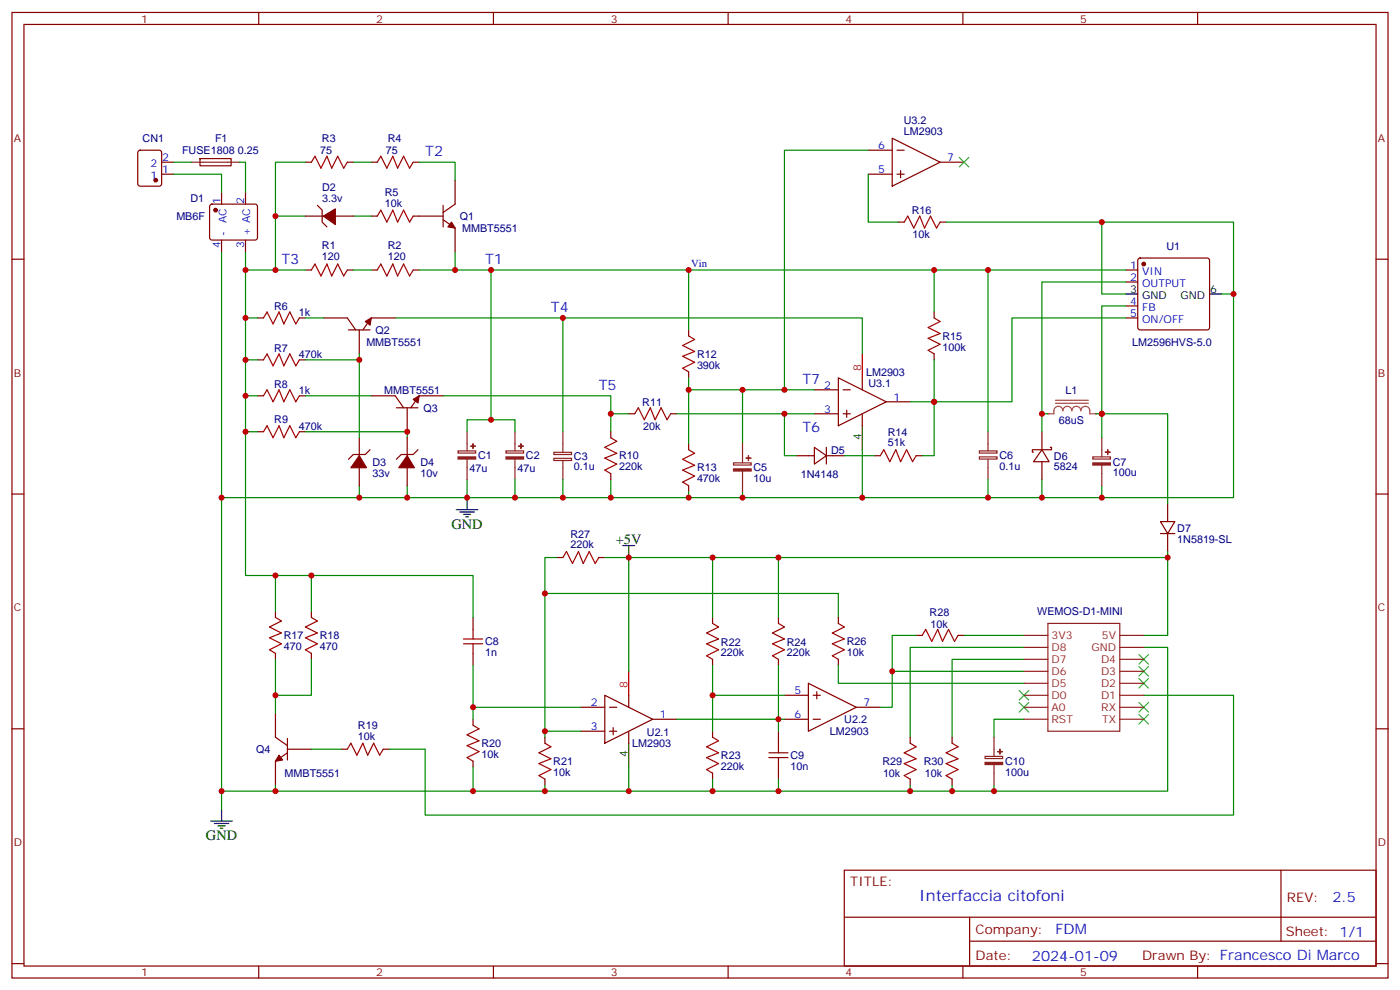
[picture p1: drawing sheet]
<svg xmlns="http://www.w3.org/2000/svg" width="412mm" height="292mm" viewBox="0 0 412 292" stroke-linecap="round" stroke-linejoin="round" font-family="sans-serif">
<g fill="none" stroke="#870000" stroke-width=".35">
<path d="M40.8 44.4l.5-.2h5.6l.7 .5v9.4l-.4 .7h-5.9l-.7-.4v-9.5zM47.6 51.3h3.6M47.6 47.8h3.6M58.9 46.7h9.2v2.1h-9.2zM65.3 56.6v3.5M72.3 56.6v3.5M62 60.3l.4-.2h12.7l.5 .2 .2 .5v9.5l-.7 .4-12.9-.1-.5-.6v-9.2zM65.3 70.7v3.5M72.3 70.7v3.5M90 79.5h1.7M102.3 79.5h1.8M331.6 79.5h3.5"/>
<path d="M335.4 76.2l.4-.2h19.8l.5 .2 .2 .5v19.7l-.2 .5-.5 .3h-19.8l-.5-.3-.2-.5v-19.7zM331.6 93.6h3.5M331.6 90.1h3.5M331.6 83h3.5M306.9 132.4l2.1 3.6h-4.6zM306.9 127.1v5.3M306.9 136v5.3M309.4 131.7h.3v.7h-5.6v.7h.3M81.1 180.1v1.7M81.1 192.4v1.8M91.7 180.1v1.7M91.7 192.4v1.8"/>
<path d="M139.3 181.8v3.5M139.3 192.4v3.5M209.9 181.8v1.8M209.9 194.2v1.7M229.3 181.8v1.8M229.3 194.2v1.7M269.9 187.1h1.7M282.2 187.1h1.8M81.1 210v7.1l3.6 2.5M84.7 217.5v6.3M139.3 211.8v1.8M160.5 217.1v1.8"/>
<path d="M171.1 208.3h7.1M171.1 215.3h7.1M178.2 204.8l14.1 7-14.1 7.1zM179.6 208.3h2.1M179.6 215.3h2.1M180.6 214.3v2.1M185.2 204.8v3.5M185.2 215.3v3.6M192.3 211.8h7M209.9 215.3v1.8M229.3 215.3v3.6M231.1 211.8h7"/>
<path d="M231.1 204.8h7M238.1 201.2l14.1 7.1-14.1 7zM239.5 211.8h2.2M239.5 204.8h2.2M240.6 203.7v2.1M252.2 208.3h7.1M268.1 217.1v1.8M280.5 217.1v1.8M84.7 221.7l-3.6 2.5v7M84.7 220.6h7M100.5 220.6h1.8M112.9 220.6h1.8"/>
<path d="M139.3 224.2v1.7M160.5 229.4v1.8M209.9 227.7v1.7M229.3 225.9v3.5M268.1 229.4v1.8M280.5 229.4v1.8"/>
</g>
<g fill="#870000" stroke="#870000" stroke-width=".35">
<path d="M82.2 222.4l1.1 1.4-2.2 .4z"/>
<circle cx="45.9" cy="53.1" r=".53"/>
<circle cx="63.5" cy="61.9" r=".53"/>
<circle cx="336.9" cy="77.8" r=".53"/>
</g>
<g fill="none" stroke="#008700" stroke-width=".35">
<path d="M51.2 51.3h14.1v5.3M65.3 74.2v158.8h278.7v-42.4h-7.1M72.3 74.2v95.3h8.8v10.6M81.1 169.5h10.6v10.6M91.7 169.5h47.6v12.3M229.3 164.2v17.6M81.1 194.2v15.8M91.7 194.2v10.6h-10.6M139.3 195.9v15.9M229.3 195.9v19.4M269.9 187.1h-7.1v10.6M301.6 197.7h-38.8v10.6h-3.5"/>
<path d="M301.6 194.2h-21.1v22.9M301.6 190.6h-33.5v26.5M139.3 208.3h31.8M171.1 215.3h-10.6v1.8M199.3 211.8h31.8M65.3 233v5.3M81.1 231.2v1.8M91.7 220.6h8.8M139.3 225.9v7.1M160.5 231.2v1.8M185.2 225.9v7.1M229.3 229.4v3.6"/>
<path d="M268.1 231.2v1.8M280.5 231.2v1.8"/>
</g>
<path d="M331.6 86.6h3.5M356.3 86.6h3.5M183.4 160.7h3.6M185.2 160.7v3.5M185.2 218.9v7M65.3 238.3v3.5M62.1 241.8h6.3M63.1 242.5h4.3M64.2 243.2h2.1M64.9 243.9h.7" fill="none" stroke="#000" stroke-width=".35"/>
<path d="M335.5 196.3l2.8 2.8M335.5 192.8l2.8 2.8M338.3 196.3l-2.8 2.8M338.3 192.8l-2.8 2.8M300.2 206.9l2.8 2.8M300.2 203.3l2.8 2.9M303 206.9l-2.8 2.8M303 203.3l-2.8 2.9M335.5 210.4l2.8 2.8M335.5 206.9l2.8 2.8M338.3 210.4l-2.8 2.8M338.3 206.9l-2.8 2.8" fill="none" stroke="#3c3" stroke-width=".35"/>
<path d="M185.2 197.7v7.1" fill="none" stroke="#f00" stroke-width=".35"/>
<g fill="none" stroke="#a10000" stroke-width=".35">
<path d="M91.7 79.5l1.1-1.7 1.7 3.5 1.8-3.5 1.4 3.5 1.8-3.5 1.7 3.5 1.1-1.8M81.1 181.8l1.8 1.1-3.5 1.7 3.5 1.8-3.5 1.4 3.5 1.8-3.5 1.7 1.7 1.1M91.7 181.8l1.8 1.1-3.5 1.7 3.5 1.8-3.5 1.4 3.5 1.8-3.5 1.7 1.7 1.1M136.5 189.6h5.7M136.5 188.2h5.7M139.3 185.3v2.9M139.3 189.6v2.8M209.9 183.6l1.8 1-3.6 1.8 3.6 1.8-3.6 1.4 3.6 1.7-3.6 1.8 1.8 1.1M229.3 183.6l1.8 1-3.6 1.8 3.6 1.8-3.6 1.4 3.6 1.7-3.6 1.8 1.8 1.1M271.6 187.1l1.1-1.8 1.8 3.6 1.7-3.6 1.4 3.6 1.8-3.6 1.8 3.6 1-1.8M139.3 213.6l1.8 1-3.5 1.8 3.5 1.8-3.5 1.4 3.5 1.7-3.5 1.8 1.7 1.1M160.5 218.9l1.8 1-3.6 1.8 3.6 1.7-3.6 1.5 3.6 1.7-3.6 1.8 1.8 1"/>
<path d="M209.9 217.1l1.8 1.1-3.6 1.7 3.6 1.8-3.6 1.4 3.6 1.8-3.6 1.7 1.8 1.1M229.3 218.9v2.8M268.1 218.9l1.8 1-3.6 1.8 3.6 1.7-3.6 1.5 3.6 1.7-3.6 1.8 1.8 1M280.5 218.9l1.7 1-3.5 1.8 3.5 1.7-3.5 1.5 3.5 1.7-3.5 1.8 1.8 1M102.3 220.6l1.1-1.7 1.7 3.5 1.8-3.5 1.4 3.5 1.8-3.5 1.7 3.5 1.1-1.8M226.5 223.1h5.6M226.5 221.7h5.6M229.3 223.1v2.8"/>
</g>
<path d="M56.4 47.8h14.2" fill="none" stroke="#8c2424" stroke-width=".35"/>
<path d="M310.9 118.8h9.7M310.9 117.9h9.7M308.7 121.8h1.7a1.54 1.54 0 0 1 .3-1.6 1.54 1.54 0 0 1 1.5-.5 1.32 1.32 0 0 1 .9 1.3 1.32 1.32 0 0 1 1.3-1.4 1.32 1.32 0 0 1 1.3 1.4 1.32 1.32 0 0 1 1.4-1.4 1.32 1.32 0 0 1 1.3 1.4 1.32 1.32 0 0 1 1.3-1.4 1.32 1.32 0 0 1 1.3 1.4v.8h1.8" fill="none" stroke="#a64a4a" stroke-width=".35"/>
<g fill="#a64a4a">
<circle cx="308.7" cy="121.8" r=".18"/>
<circle cx="322.8" cy="121.8" r=".18"/>
</g>
<g fill="none" stroke="#a10000" stroke-width=".35">
<path d="M91.7 47.8l1.1-1.8 1.7 3.5 1.8-3.5 1.4 3.5 1.8-3.5 1.7 3.5 1.1-1.7M111.1 47.8l1.1-1.8 1.7 3.5 1.8-3.5 1.4 3.5 1.8-3.5 1.7 3.5 1.1-1.7M111.1 79.5l1.1-1.7 1.7 3.5 1.8-3.5 1.4 3.5 1.8-3.5 1.7 3.5 1.1-1.8M111.1 63.6l1.1-1.7 1.7 3.5 1.8-3.5 1.4 3.5 1.8-3.5 1.7 3.5 1.1-1.8M266.3 65.4l1.1-1.8 1.8 3.6 1.7-3.6 1.4 3.6 1.8-3.6 1.8 3.6 1-1.8M77.6 93.6l1.1-1.7 1.7 3.5 1.8-3.5 1.4 3.5 1.8-3.5 1.7 3.5 1.1-1.8M202.8 98.9l1.8 1.1-3.5 1.7 3.5 1.8-3.5 1.4 3.5 1.8-3.5 1.7 1.7 1.1M275.2 93.6l1.7 1.1-3.5 1.7 3.5 1.8-3.5 1.4 3.5 1.8-3.5 1.8 1.8 1M77.6 116.6l1.1-1.8 1.7 3.5 1.8-3.5 1.4 3.5 1.8-3.5 1.7 3.5 1.1-1.7M77.6 106l1.1-1.8 1.7 3.5 1.8-3.5 1.4 3.5 1.8-3.5 1.7 3.5 1.1-1.7M77.6 127.1l1.1-1.7 1.7 3.5 1.8-3.5 1.4 3.5 1.8-3.5 1.7 3.5 1.1-1.8M179.9 128.9l1.8 1.1-3.5 1.7 3.5 1.8-3.5 1.4 3.5 1.8-3.5 1.7 1.7 1.1"/>
<path d="M187 121.8l1-1.7 1.8 3.5 1.8-3.5 1.4 3.5 1.7-3.5 1.8 3.5 1.1-1.8M202.8 132.4l1.8 1.1-3.5 1.8 3.5 1.7-3.5 1.4 3.5 1.8-3.5 1.8 1.7 1M259.3 134.2l1-1.8 1.8 3.6 1.8-3.6 1.4 3.6 1.8-3.6 1.7 3.6 1.1-1.8M165.8 164.2l1.1-1.8 1.7 3.5 1.8-3.5 1.4 3.5 1.8-3.5 1.7 3.5 1.1-1.7M246.9 183.6l1.8 1-3.5 1.8 3.5 1.8-3.5 1.4 3.5 1.7-3.5 1.8 1.7 1.1"/>
</g>
<g fill="none" stroke="#870000" stroke-width=".35">
<path d="M3.5 3.7h405.4v284.3h-405.4zM7.1 7.2h398.2v277.3h-398.2zM76.2 3.7v3.5M145.3 3.7v3.5M214.5 3.7v3.5M283.6 3.7v3.5M352.8 3.7v3.5M90 47.8h1.7M102.3 47.8h1.8M109.4 47.8h1.7M121.7 47.8h1.8M134.1 53.1v7l-3.6 2.5"/>
<path d="M255.8 44.2h7M255.8 51.3h7M262.8 40.7l14.1 7.1-14.1 7zM264.2 44.2h2.1M264.2 51.3h2.1M265.3 50.2v2.2M276.9 47.8h7.1M3.5 76.3h3.6M90 63.6h5.2M93.5 60.5l1.4 1.4v3.5l1.4 1.4M98.8 63.6h5.3M109.4 79.5h1.7"/>
<path d="M109.4 63.6h1.7M121.7 79.5h1.8M121.7 63.6h8.8M130.5 64.7l3.6 2.5v7M130.5 60.5v6.3M264.6 65.4h1.7M276.9 65.4h1.8M405.3 76.3h3.6M75.8 93.6h1.8M88.2 93.6h1.8M95.2 93.6h7.1l2.5 3.6M102.7 97.2h6.3"/>
<path d="M105.8 97.2v7M116.4 93.6h-7l-2.5 3.6M202.8 97.2v1.7M275.2 91.9v1.7M75.8 116.6h1.8M75.8 106h1.8M88.2 116.6h1.8M88.2 106h1.8M109.4 116.6h7l2.5 3.5M130.5 116.6h-7l-2.5 3.5M202.8 109.5v1.8M239.9 114.8h7"/>
<path d="M246.9 111.3l14.2 7-14.2 7.1zM248.4 114.8h2.1M254 111.3v3.5M261.1 118.3h7M275.2 104.2v1.8M75.8 127.1h1.8M88.2 127.1h1.8M105.8 128.9v5.3M105.8 137.7v5.3M109 132.4l-1.4 1.4h-3.5l-1.4 1.5M116.8 120.1h6.3M119.9 120.1v7"/>
<path d="M119.9 128.9v5.3M119.9 137.7v5.3M123.1 132.4l-1.4 1.4h-3.5l-1.4 1.5M179.9 127.1v1.8M179.9 139.5v1.8M185.2 121.8h1.8M197.6 121.8h1.7M202.8 130.7v1.7M234.6 134.2h5.3M239.9 131.7l3.5 2.5-3.5 2.5zM239.9 121.8h7M243.4 131.7v5"/>
<path d="M243.4 134.2h5.3M248.4 121.8h2.1M249.4 120.8v2.1M254 121.8v3.6M257.5 134.2h1.8M269.9 134.2h1.7M3.5 145.5h3.6M202.8 143v1.8M341.8 153.6h4.3l-2.1 3.5zM341.8 157.1h4.3M344 148.3v5.3M344 157.1v5.3"/>
<path d="M405.3 145.5h3.6M164 164.2h1.8M176.4 164.2h1.8M246.9 181.8v1.8M246.9 194.2v1.7M3.5 214.6h3.6M405.3 214.6h3.6M248.7 256.3h156.6v28.2h-156.6zM377.3 256.3v20.9M248.7 270.1h156.5M285.6 277.2h119.6M285.6 270.1v14.1"/>
<path d="M3.5 283.8h3.6M76.2 284.5v3.5M145.3 284.5v3.5M214.5 284.5v3.5M283.6 284.5v3.5M352.8 284.5v3.5M405.3 283.8h3.6"/>
</g>
<g fill="none" stroke="#008700" stroke-width=".35">
<path d="M51.2 47.8h5.2M70.6 47.8h1.7v8.8M90 47.8h-8.9v31.7M104.1 47.8h5.3M123.5 47.8h10.6v5.3M255.8 44.2h-24.7v70.6M255.8 51.3v14.1h8.8M72.3 79.5h17.7M81.1 63.6h8.9M104.1 79.5h5.3M104.1 63.6h5.3M123.5 79.5h208.1"/>
<path d="M134.1 74.2v5.3M144.6 79.5v44.1M202.8 79.5v17.7M275.2 79.5v12.4M278.7 65.4h45.9M291 79.5v47.6M72.3 93.6h3.5M90 93.6h5.2M116.4 93.6h137.6v10.6M165.8 93.6v33.5M331.6 93.6h-33.5v24.7h-22.9v-12.3M331.6 83h-24.7v38.8h1.8"/>
<path d="M331.6 86.6h-7v-21.2h38.8v21.2M331.6 90.1h-7v31.7h-1.8M359.8 86.6h3.6v59.9h-38.8M72.3 116.6h3.5M72.3 106h3.5M90 116.6h19.4M90 106h15.8M105.8 104.2v24.7M130.5 116.6h49.4v5.2h5.3M202.8 114.8h15.9v15.9M202.8 111.3v19.4M218.7 114.8h21.2"/>
<path d="M268.1 118.3h7.1v15.9h-3.6M72.3 127.1h3.5M90 127.1h29.9v1.8M137.6 127.1v-3.5h14.1v3.5M179.9 121.8v5.3M199.3 121.8h31.8M239.9 121.8h-8.8v12.4h3.5M248.7 134.2h8.8M254 132.4v14.1M306.9 121.8v5.3M324.6 128.9v-7.1h19.4v26.5M105.8 143v3.5"/>
<path d="M119.9 143v3.5M137.6 141.3v5.2M151.7 141.3v5.2M165.8 141.3v5.2M179.9 141.3v5.2M202.8 144.8v1.7M218.7 144.8v1.7M291 141.3v5.2M306.9 141.3v5.2M324.6 143v3.5h-259.3M164 164.2h-3.5v10.6M178.2 164.2h7"/>
<path d="M185.2 164.2h158.8v22.9h-7.1M185.2 164.2v33.5M209.9 164.2v17.6M344 162.4v1.8M209.9 195.9v8.9h21.2M246.9 181.8v-7h-86.4v40.5M246.9 195.9v5.3h54.7M284 187.1h17.6M209.9 204.8v10.5M301.6 211.8h-8.8v5.3M336.9 204.8h26.5v35.2h-238.2v-19.4h-10.5M209.9 229.4v3.6"/>
<path d="M292.8 231.2v1.8"/>
</g>
<g fill="#870000" stroke="#870000" stroke-width=".35">
<path d="M105.8 134.2l2.1 3.5h-4.5z"/>
<path d="M133 65.4l1.1 1.8-2.2-.4z"/>
<path d="M107.6 94.7l1.8-1.1-.4 2.1z"/>
<path d="M121.7 117.6l1.8-1-.4 2.1z"/>
<path d="M119.9 134.2l2.2 3.5h-4.6z"/>
<path d="M95.2 63.6l3.6-2.1v4.6z"/>
</g>
<path d="M254 125.4v7M134.4 150.1h6.4M135.5 150.8h4.2M136.5 151.5h2.1M137.2 152.2h.7M137.6 146.5v3.6" fill="none" stroke="#000" stroke-width=".35"/>
<path d="M254 104.2v7.1" fill="none" stroke="#f00" stroke-width=".35"/>
<g fill="none" stroke="#8c2424" stroke-width=".35">
<path d="M134.9 132.8h5.2v.6h-5.2zM137.6 127.1v5.7M137.6 135.3v6M149 132.8h5.2v.6h-5.2zM151.7 127.1v5.7M151.7 135.3v6M163.2 133.2h5.1v.6h-5.1zM163.2 135h5.1v.6h-5.1zM165.8 127.1v6M165.8 135.6v5.7M216.1 136.3h5.2v.6h-5.2zM218.7 130.7v5.6"/>
<path d="M218.7 138.8v6M288.5 134.5h5.2v.7h-5.2zM288.5 132.8h5.2v.6h-5.2zM291 127.1v5.7M291 135.3v6M321.9 134.5h5.2v.7h-5.2zM324.6 128.9v5.6M324.6 137v6M301.6 187.1h7.1M301.6 190.6h7.1M301.6 194.2h7.1M301.6 197.7h7.1"/>
<path d="M308.7 183.6h21.1v31.7h-21.1zM329.8 187.1h7.1M329.8 190.6h7.1M329.8 194.2h7.1M329.8 197.7h7.1M292.8 217.1v5.6M301.6 204.8h7.1M301.6 208.3h7.1M301.6 211.8h7.1M301.6 201.2h7.1M329.8 204.8h7.1M329.8 208.3h7.1"/>
<path d="M329.8 211.8h7.1M329.8 201.2h7.1M290.2 222.7h5.1v.7h-5.1zM292.8 225.2v6"/>
</g>
<path d="M282.6 46.4l2.8 2.8M285.4 46.4l-2.8 2.8M335.5 199.8l2.8 2.8M338.3 199.8l-2.8 2.8" fill="none" stroke="#3c3" stroke-width=".35"/>
<g fill="#8c2424" stroke="#8c2424" stroke-width=".35">
<path d="M134.9 134.5h5.2v.7h-5.2z"/>
<path d="M138.6 131.4h1.5z"/>
<path d="M139.3 130.7v1.4z"/>
<path d="M149 134.5h5.2v.7h-5.2z"/>
<path d="M152.8 131.4h1.4z"/>
<path d="M153.4 130.7l.1 1.4z"/>
<path d="M216.1 138.1h5.2v.6h-5.2z"/>
<path d="M219.8 134.9h1.4z"/>
<path d="M220.5 134.2v1.4z"/>
<path d="M290.2 224.5h5.1v.6h-5.1z"/>
<path d="M293.9 221.3l1.4 .1z"/>
<path d="M294.5 220.6l.1 1.4z"/>
<path d="M321.9 136.3h5.2v.6h-5.2z"/>
<path d="M325.6 133.1l1.4 .1z"/>
<path d="M326.3 132.4v1.4z"/>
</g>
<path d="M202.5 79.5h.7M202.8 79.2v.7" fill="none" stroke="#000" stroke-width=".29"/>
<g fill="#c00">
<circle cx="185.2" cy="233" r=".88"/>
<circle cx="160.5" cy="233" r=".88"/>
<circle cx="139.3" cy="208.3" r=".88"/>
<circle cx="81.1" cy="204.8" r=".88"/>
<circle cx="229.3" cy="211.8" r=".88"/>
<circle cx="81.1" cy="233" r=".88"/>
<circle cx="280.5" cy="233" r=".88"/>
<circle cx="268.1" cy="233" r=".88"/>
<circle cx="81.1" cy="63.6" r=".88"/>
<circle cx="254" cy="146.5" r=".88"/>
<circle cx="139.3" cy="233" r=".88"/>
<circle cx="91.7" cy="169.5" r=".88"/>
<circle cx="292.8" cy="233" r=".88"/>
<circle cx="65.3" cy="233" r=".88"/>
<circle cx="105.8" cy="146.5" r=".88"/>
<circle cx="119.9" cy="146.5" r=".88"/>
<circle cx="202.8" cy="146.5" r=".88"/>
<circle cx="65.3" cy="146.5" r=".88"/>
<circle cx="134.1" cy="79.5" r=".88"/>
<circle cx="81.1" cy="79.5" r=".88"/>
<circle cx="275.2" cy="79.5" r=".88"/>
<circle cx="275.2" cy="118.3" r=".88"/>
<circle cx="81.1" cy="169.5" r=".88"/>
<circle cx="72.3" cy="79.5" r=".88"/>
<circle cx="119.9" cy="127.1" r=".88"/>
<circle cx="72.3" cy="127.1" r=".88"/>
<circle cx="72.3" cy="116.6" r=".88"/>
<circle cx="105.8" cy="106" r=".88"/>
<circle cx="72.3" cy="106" r=".88"/>
<circle cx="72.3" cy="93.6" r=".88"/>
<circle cx="165.8" cy="146.5" r=".88"/>
<circle cx="179.9" cy="146.5" r=".88"/>
<circle cx="165.8" cy="93.6" r=".88"/>
<circle cx="137.6" cy="146.5" r=".88"/>
<circle cx="151.7" cy="146.5" r=".88"/>
<circle cx="144.6" cy="79.5" r=".88"/>
<circle cx="144.6" cy="123.6" r=".88"/>
<circle cx="218.7" cy="146.5" r=".88"/>
<circle cx="179.9" cy="121.8" r=".88"/>
<circle cx="202.8" cy="79.5" r=".88"/>
<circle cx="231.1" cy="121.8" r=".88"/>
<circle cx="202.8" cy="114.8" r=".88"/>
<circle cx="218.7" cy="114.8" r=".88"/>
<circle cx="231.1" cy="114.8" r=".88"/>
<circle cx="324.6" cy="146.5" r=".88"/>
<circle cx="306.9" cy="146.5" r=".88"/>
<circle cx="291" cy="146.5" r=".88"/>
<circle cx="291" cy="79.5" r=".88"/>
<circle cx="324.6" cy="65.4" r=".88"/>
<circle cx="306.9" cy="121.8" r=".88"/>
<circle cx="324.6" cy="121.8" r=".88"/>
<circle cx="363.4" cy="86.6" r=".88"/>
<circle cx="262.8" cy="197.7" r=".88"/>
<circle cx="229.3" cy="233" r=".88"/>
<circle cx="209.9" cy="204.8" r=".88"/>
<circle cx="209.9" cy="233" r=".88"/>
<circle cx="160.5" cy="215.3" r=".88"/>
<circle cx="185.2" cy="164.2" r=".88"/>
<circle cx="209.9" cy="164.2" r=".88"/>
<circle cx="229.3" cy="164.2" r=".88"/>
<circle cx="344" cy="164.2" r=".88"/>
<circle cx="160.5" cy="174.8" r=".88"/>
</g>
<text font-size="4.6" fill="#00f" x="270.8" y="265.3">Interfaccia citofoni</text>
<g font-size="4.2" fill="#00f">
<text x="125.2" y="46">T2</text>
<text x="82.9" y="77.8">T3</text>
<text x="142.9" y="77.8">T1</text>
<text x="162.3" y="91.9">T4</text>
<text x="236.4" y="113">T7</text>
<text x="176.4" y="114.8">T5</text>
<text x="236.4" y="127.1">T6</text>
<text x="392.5" y="265.5">2.5</text>
<text x="310.9" y="275.1">FDM</text>
<text x="304" y="282.9">2024-01-09</text>
</g>
<g font-size="4.2">
<text x="133" y="155.7">GND</text>
<text x="181.4" y="160.3">+5V</text>
<text x="60.7" y="247.4">GND</text>
</g>
<g font-size="3.9" fill="#800">
<text x="250.5" y="260.8">TITLE:</text>
<text x="379.1" y="265.5">REV:</text>
<text x="287.4" y="275">Company:</text>
<text x="378.7" y="275.7">Sheet: 1/1</text>
<text x="287.4" y="282.7">Date:</text>
<text x="336.4" y="282.8">Drawn By: Francesco Di Marco</text>
</g>
<g font-size="3.2" fill="#800">
<text x="41.6" y="6.7">1</text>
<text x="110.8" y="6.7">2</text>
<text x="179.9" y="6.7">3</text>
<text x="249.1" y="6.7">4</text>
<text x="318.2" y="6.7">5</text>
<text x="4.1" y="41.8">A</text>
<text x="405.9" y="41.8">A</text>
<text x="4.1" y="110.9">B</text>
<text x="405.9" y="110.9">B</text>
<text x="4.1" y="180.1">C</text>
<text x="405.9" y="180.1">C</text>
<text x="4.1" y="249.2">D</text>
<text x="405.9" y="249.2">D</text>
<text x="41.6" y="287.5">1</text>
<text x="110.8" y="287.5">2</text>
<text x="179.9" y="287.5">3</text>
<text x="249.1" y="287.5">4</text>
<text x="318.2" y="287.5">5</text>
</g>
<g font-size="3.2" fill="#000080">
<text x="42" y="41.9">CN1</text>
<text x="63.3" y="41.9">F1</text>
<text x="94.8" y="41.7">R3</text>
<text x="114.3" y="41.7">R4</text>
<text x="266.2" y="39.7">LM2903</text>
<text x="266.2" y="36.5">U3.2</text>
<text x="53.6" y="45.4">FUSE1808 0.25</text>
<text x="94.3" y="45.3">75</text>
<text x="113.7" y="45.4">75</text>
<text x="56.1" y="59.6">D1</text>
<text x="94.9" y="59.4">3.3v</text>
<text x="94.9" y="56.2">D2</text>
<text x="113.4" y="57.6">R5</text>
<text x="51.9" y="64.9">MB6F</text>
<text x="113.4" y="60.8">10k</text>
<text x="135.5" y="64.9">Q1</text>
<text x="268.6" y="63.1">R16</text>
<text x="136.1" y="68.3">MMBT5551</text>
<text x="268.8" y="70.2">10k</text>
<text x="94.8" y="76.7">120</text>
<text x="94.8" y="73.4">R1</text>
<text x="114.3" y="76.7">120</text>
<text x="114.3" y="73.4">R2</text>
<text x="343.6" y="73.7">U1</text>
<text x="80.7" y="91.4">R6</text>
<text x="88.1" y="93.1">1k</text>
<text x="107.9" y="101.9">MMBT5551</text>
<text x="110.6" y="98.4">Q2</text>
<text x="277.6" y="100">R15</text>
<text x="333.5" y="101.9">LM2596HVS-5.0</text>
<text x="80.7" y="103.7">R7</text>
<text x="88" y="105.5">470k</text>
<text x="205.3" y="105.3">R12</text>
<text x="277.6" y="103.3">100k</text>
<text x="205.3" y="108.5">390k</text>
<text x="255.1" y="110.6">LM2903</text>
<text x="80.7" y="114.3">R8</text>
<text x="88.1" y="116.1">1k</text>
<text x="113.2" y="116.1">MMBT5551</text>
<text x="189.2" y="119.6">R11</text>
<text x="255.8" y="114.1">U3.1</text>
<text x="313.9" y="115.9">L1</text>
<text x="80.8" y="124.7">R9</text>
<text x="124.7" y="121.3">Q3</text>
<text x="311.9" y="124.7">68uS</text>
<text x="88" y="126.6">470k</text>
<text x="189.5" y="126.6">20k</text>
<text x="261.5" y="131.4">51k</text>
<text x="261.5" y="128.3">R14</text>
<text x="109.7" y="137.1">D3</text>
<text x="123.8" y="137.1">D4</text>
<text x="140.8" y="135.3">C1</text>
<text x="154.9" y="135.3">C2</text>
<text x="169.1" y="135.5">C3</text>
<text x="182.4" y="135.3">R10</text>
<text x="244.8" y="133.6">D5</text>
<text x="294.4" y="135.3">C6</text>
<text x="310.4" y="135.5">D6</text>
<text x="327.8" y="137.3">C7</text>
<text x="109.7" y="140.4">33v</text>
<text x="123.8" y="140.4">10v</text>
<text x="138.3" y="139">47u</text>
<text x="152.4" y="139">47u</text>
<text x="169.1" y="138.5">0.1u</text>
<text x="182.4" y="138.5">220k</text>
<text x="205.3" y="142.1">470k</text>
<text x="205.3" y="138.8">R13</text>
<text x="222" y="142.1">10u</text>
<text x="222" y="138.8">C5</text>
<text x="235.9" y="140.6">1N4148</text>
<text x="294.4" y="138.5">0.1u</text>
<text x="310.4" y="138.5">5824</text>
<text x="327.8" y="140.3">100u</text>
<text x="168" y="161.4">220k</text>
<text x="168" y="158.3">R27</text>
<text x="346.8" y="159.8">1N5819-SL</text>
<text x="346.8" y="156.5">D7</text>
<text x="273.8" y="181.3">R28</text>
<text x="274.1" y="184.8">10k</text>
<text x="305.5" y="181.2">WEMOS-D1-MINI</text>
<text x="83.6" y="191.5">470</text>
<text x="83.6" y="188.3">R17</text>
<text x="94.2" y="191.5">470</text>
<text x="94.2" y="188.3">R18</text>
<text x="142.9" y="190.1">C8</text>
<text x="212.4" y="190.1">R22</text>
<text x="231.8" y="190.1">R24</text>
<text x="249.4" y="190">R26</text>
<text x="142.9" y="193.3">1n</text>
<text x="212.4" y="193.2">220k</text>
<text x="231.8" y="193.2">220k</text>
<text x="249.4" y="193.2">10k</text>
<text x="105.4" y="214.6">R19</text>
<text x="248.7" y="213">U2.2</text>
<text x="75.5" y="221.9">Q4</text>
<text x="105.4" y="217.8">10k</text>
<text x="141.8" y="220">R20</text>
<text x="186.2" y="220">LM2903</text>
<text x="190.6" y="216.6">U2.1</text>
<text x="244.5" y="216.5">LM2903</text>
<text x="141.8" y="223.3">10k</text>
<text x="163" y="225.4">R21</text>
<text x="212.4" y="226.7">220k</text>
<text x="212.4" y="223.7">R23</text>
<text x="232.8" y="226.7">10n</text>
<text x="232.8" y="223.7">C9</text>
<text x="259.9" y="225.2">R29</text>
<text x="272.1" y="225.2">R30</text>
<text x="296.1" y="225.2">C10</text>
<text x="83.8" y="228.9">MMBT5551</text>
<text x="163" y="228.4">10k</text>
<text x="260.1" y="228.8">10k</text>
<text x="272.5" y="228.8">10k</text>
<text x="296.1" y="228.5">100u</text>
</g>
<g font-size="3.2" fill="#00f">
<text x="47.8" y="47.4">2</text>
<text x="258.7" y="43.9">6</text>
<text x="279" y="47.4">7</text>
<text x="44.3" y="52.7">1</text>
<text x="44.3" y="49.2">2</text>
<text x="47.8" y="50.9">1</text>
<text x="258.7" y="50.9">5</text>
<text x="64.9" y="59.9" transform="rotate(-90 64.9 59.9)">1</text>
<text x="72" y="59.9" transform="rotate(-90 72 59.9)">2</text>
<text x="66.7" y="69.4" transform="rotate(-90 66.7 69.4)">- AC</text>
<text x="73.7" y="69.4" transform="rotate(-90 73.7 69.4)">+ AC</text>
<text x="64.9" y="72.9" transform="rotate(-90 64.9 72.9)">4</text>
<text x="72" y="72.9" transform="rotate(-90 72 72.9)">3</text>
<text x="203.6" y="78.6">Vin</text>
<text x="332.9" y="82.7">2</text>
<text x="332.9" y="79.2">1</text>
<text x="336.4" y="80.9">VIN</text>
<text x="332.9" y="89.7">4</text>
<text x="336.4" y="84.5">OUTPUT</text>
<text x="332.9" y="93.3">5</text>
<text x="336.4" y="95">ON/OFF</text>
<text x="336.4" y="91.5">FB</text>
<text x="242.8" y="114.4">2</text>
<text x="263.2" y="118">1</text>
<text x="242.8" y="121.5">3</text>
<text x="174" y="207.9">2</text>
<text x="234" y="204.4">5</text>
<text x="254.4" y="207.9">7</text>
<text x="174" y="215">3</text>
<text x="194.4" y="211.5">1</text>
<text x="234" y="211.5">6</text>
</g>
<g font-size="3.2">
<text x="332.9" y="86.2">3</text>
<text x="336.4" y="88">GND</text>
<text x="347.7" y="88">GND</text>
<text x="356.5" y="86.2">6</text>
<text x="253.6" y="129.5" transform="rotate(-90 253.6 129.5)">4</text>
<text x="184.9" y="223" transform="rotate(-90 184.9 223)">4</text>
</g>
<g font-size="3.2" fill="#f00">
<text x="253.6" y="109.1" transform="rotate(-90 253.6 109.1)">8</text>
<text x="184.9" y="202.6" transform="rotate(-90 184.9 202.6)">8</text>
</g>
<g font-size="3.2" fill="#8d2323">
<text x="309.7" y="188.2">3V3</text>
<text x="309.7" y="191.7">D8</text>
<text x="321.5" y="191.7">GND</text>
<text x="324.6" y="188.2">5V</text>
<text x="309.7" y="195.2">D7</text>
<text x="324.3" y="195.2">D4</text>
<text x="309.7" y="198.8">D6</text>
<text x="309.7" y="202.3">D5</text>
<text x="324.3" y="198.8">D3</text>
<text x="324.3" y="202.3">D2</text>
<text x="309.7" y="205.8">D0</text>
<text x="309.7" y="209.3">A0</text>
<text x="324.3" y="205.8">D1</text>
<text x="324.4" y="209.3">RX</text>
<text x="309.7" y="212.9">RST</text>
<text x="324.7" y="212.9">TX</text>
</g>
</svg>
